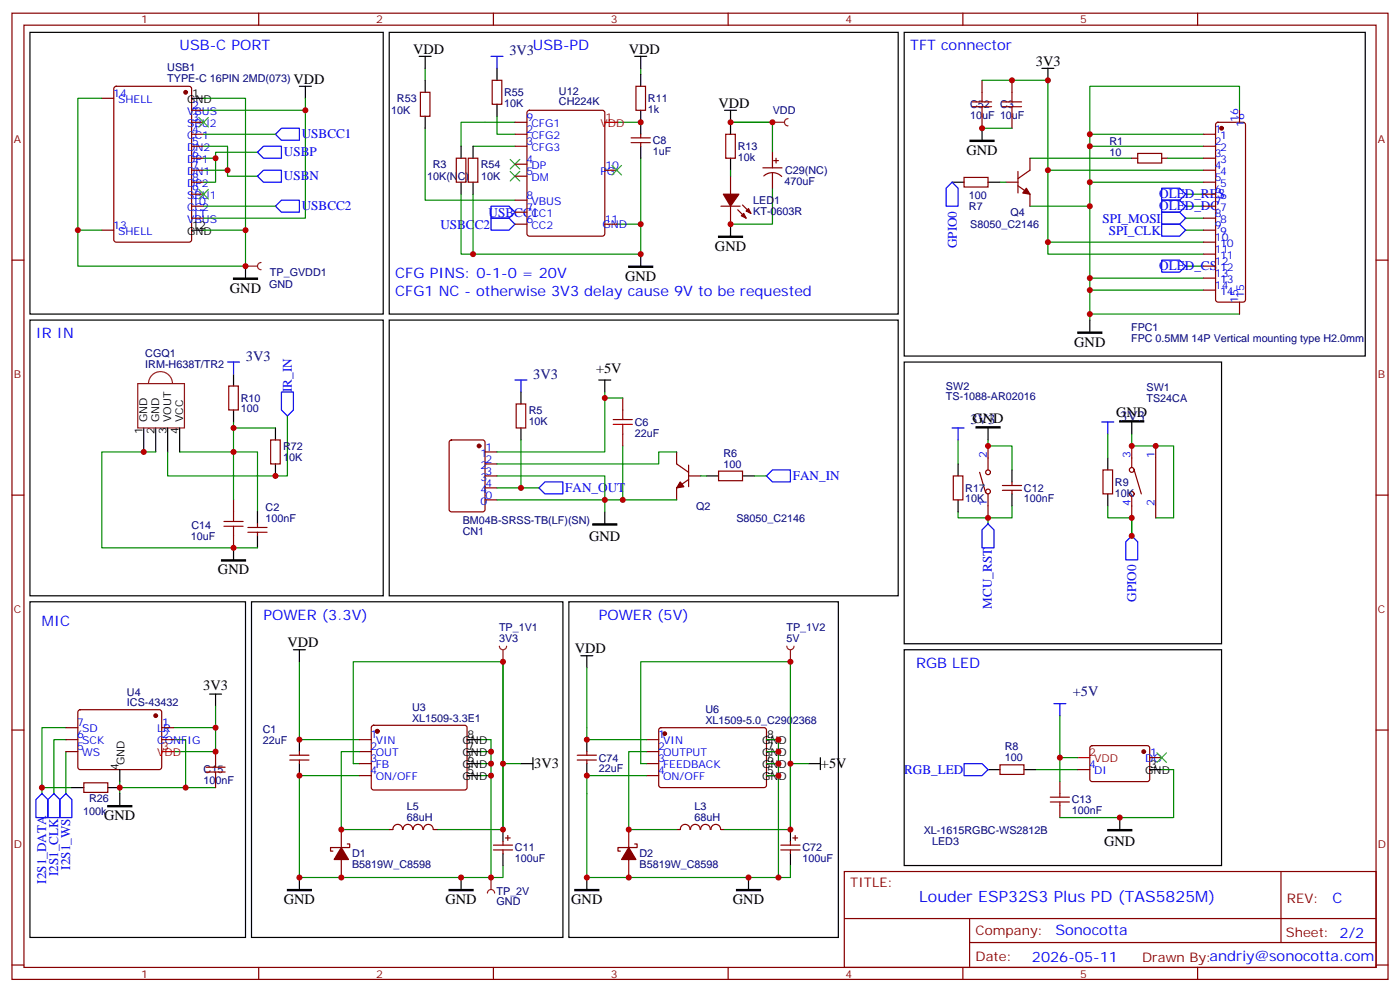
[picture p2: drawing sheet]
<svg xmlns="http://www.w3.org/2000/svg" width="412mm" height="292mm" viewBox="0 0 412 292" stroke-linecap="round" stroke-linejoin="round" font-family="sans-serif">
<g fill="none" stroke="#870000" stroke-width=".35">
<path d="M3.5 3.9h405.4v284.3h-405.4zM7.1 7.4h398.2v277.3h-398.2zM76.2 3.9v3.5M145.3 3.9v3.5M214.5 3.9v3.5M283.6 3.9v3.5M352.8 3.9v3.5M30 28.9h3.5M33.7 25.6l.5-.2h21.5l.7 .4v44.8l-.4 .6-21.8 .1-.6-.5-.1-44.7zM56.4 32.5h3.6M56.4 36h3.6M56.4 39.5h3.6"/>
<path d="M56.4 43h3.6M56.4 46.6h3.6M56.4 50.1h3.6M56.4 53.6h3.6M56.4 57.2h3.6M3.5 76.6h3.6M30 67.7h3.5M56.4 60.7h3.6M56.4 64.2h3.6M405.3 76.6h3.6M3.5 145.7h3.6M405.3 145.7h3.6"/>
<path d="M3.5 214.8h3.6M405.3 214.8h3.6M248.7 256.5h156.6v28.2h-156.6zM377.3 256.5v20.9M248.7 270.3h156.5M285.6 277.4h119.6M285.6 270.3v14.1M3.5 284h3.6M76.2 284.7v3.5M145.3 284.7v3.5M214.5 284.7v3.5M283.6 284.7v3.5"/>
<path d="M352.8 284.7v3.5M405.3 284h3.6"/>
</g>
<path d="M8.8 9.5h104.1v82.9h-104.1zM56.4 28.9h3.6M56.4 67.7h3.6M72.3 78.3v3.5M8.8 94.2h104.1v81.1h-104.1zM114.7 94.2h149.9v81.1h-149.9z" fill="none" stroke="#000" stroke-width=".35"/>
<circle cx="54.7" cy="27.2" r=".53" fill="#870000" stroke="#870000" stroke-width=".35"/>
<path d="M68.8 81.8h7v.4h-7z" fill="#000" stroke="#000" stroke-width=".35"/>
<path d="M30 28.9h-7.1v38.8h7.1M60 28.9h12.3v38.8M60 32.5h30v31.7h-30M60 43h7v8.9h8.8M60 46.6h3.5M60 50.1h7M75.8 44.8h-12.3v8.8h-3.5M22.9 67.7v10.6h49.4v-10.6h-12.3" fill="none" stroke="#008700" stroke-width=".35"/>
<path d="M58.6 34.6l2.8 2.8M61.4 34.6l-2.8 2.8M58.6 55.7l2.8 2.9M61.4 55.7l-2.8 2.9" fill="none" stroke="#3c3" stroke-width=".35"/>
<path d="M75.8 44.8l1.8-1.8h5.3v3.6h-5.3zM75.8 51.9l1.8-1.8h5.3v3.5h-5.3z" fill="none" stroke="#00f" stroke-width=".35"/>
<path d="M72.3 78.3h3.5M76.9 77.3a1.06 1.06 0 0 0-1.1 1 1.06 1.06 0 0 0 1.1 1.1" fill="none" stroke="#8c2424" stroke-width=".35"/>
<circle cx="72.3" cy="78.3" r=".18" fill="#8c2424"/>
<path d="M266.3 9.5h135.9v95.3h-135.9zM289.3 37.7v3.6M8.8 177.1h63.5v98.8h-63.5z" fill="none" stroke="#000" stroke-width=".35"/>
<path d="M285.8 41.3h7v.3h-7z" fill="#000" stroke="#000" stroke-width=".35"/>
<path d="M286.5 31.4h5.6M286.5 30h5.6M289.3 27.2v2.8M289.3 31.4v2.8" fill="none" stroke="#a10000" stroke-width=".35"/>
<path d="M289.3 23.6v3.6M289.3 34.2v3.5" fill="none" stroke="#870000" stroke-width=".35"/>
<path d="M88.2 196.5v21.2M148.2 194.7v30h5.3M104.1 224.7v-30h44.1v49.4" fill="none" stroke="#008700" stroke-width=".35"/>
<path d="M144.6 258.2v3.6M143.6 262.8a1.06 1.06 0 0 1 1-1 1.06 1.06 0 0 1 1.1 1" fill="none" stroke="#8c2424" stroke-width=".35"/>
<circle cx="144.6" cy="258.2" r=".18" fill="#8c2424"/>
<path d="M88.2 194.7v1.8M88.2 217.7h17.6M141.1 217.7h3.5v40.5M104.1 224.7h1.7M105.8 228.2h-17.6v30h60v-3.5M105.8 221.2h-5.3v22.9h14.2M141.1 228.2h3.5M141.1 224.7h3.5M141.1 221.2h3.5M148.2 224.7v19.4h-19.4" fill="none" stroke="#008700" stroke-width=".35"/>
<circle cx="111.1" cy="215.2" r=".53" fill="#870000" stroke="#870000" stroke-width=".35"/>
<path d="M105.8 217.7h3.6M109.6 213.6l.5-.2 27.1 .1 .4 .6-.1 17.9-.6 .5-27.1-.1-.4-.6v-17.7zM85.4 223.7h5.6M85.4 222.2h5.6M88.2 221.2v1M88.2 223.7v1M105.8 221.2h3.6M105.8 224.7h3.6M105.8 228.2h3.6" fill="none" stroke="#870000" stroke-width=".35"/>
<path d="M86.4 191.2h3.6M88.2 191.2v3.5M88.2 217.7v3.5M137.6 217.7h3.5M88.2 224.7v3.5M137.6 228.2h3.5M137.6 224.7h3.5M137.6 221.2h3.5M153.5 224.7h3.5M157 223v3.5M88.2 258.2v3.6M135.8 258.2v3.6" fill="none" stroke="#000" stroke-width=".35"/>
<path d="M84.7 261.8h7v.3h-7zM132.3 261.8h7v.3h-7z" fill="#000" stroke="#000" stroke-width=".35"/>
<path d="M147.1 190.1a1.06 1.06 0 0 0 1.1 1.1 1.06 1.06 0 0 0 1-1.1M148.2 191.2v3.5" fill="none" stroke="#8c2424" stroke-width=".35"/>
<circle cx="148.2" cy="194.7" r=".18" fill="#8c2424"/>
<path d="M100.5 244.1v5.3M100.5 252.9v5.3M102.3 248.4h.7v1h-5.6v1.1h.7M114.7 244.1h1M115.8 244.1a1.41 1.41 0 0 1 1.4-1.5 1.41 1.41 0 0 1 1.4 1.5M118.7 244.1a1.41 1.41 0 0 1 1.4-1.5 1.41 1.41 0 0 1 1.5 1.5M121.7 244.1a1.41 1.41 0 0 1 1.4-1.5 1.41 1.41 0 0 1 1.4 1.5M124.8 244.1a1.41 1.41 0 0 1 1.4-1.5 1.41 1.41 0 0 1 1.4 1.5M127.7 244.1h1.1" fill="none" stroke="#870000" stroke-width=".35"/>
<path d="M100.5 249.4l2.2 3.5h-4.3z" fill="#870000" stroke="#870000" stroke-width=".35"/>
<path d="M74.1 177.1h91.7v98.8h-91.7z" fill="none" stroke="#000" stroke-width=".35"/>
<path d="M227.5 36h3.6M232.1 34.9a1.06 1.06 0 0 0-1 1.1 1.06 1.06 0 0 0 1 1" fill="none" stroke="#8c2424" stroke-width=".35"/>
<circle cx="227.5" cy="36" r=".18" fill="#8c2424"/>
<g fill="none" stroke="#008700" stroke-width=".35">
<path d="M60 39.5h21.1M90 28.9v3.6M125.2 37.7v21.2h26.5M125.2 20.1v3.5M146.4 34.2v5.3h5.3M151.7 36h-15.9v7M181.7 36h7M188.7 20.1v1.8M215.2 36h12.3v8.8M289.3 23.6h19.4v26.5h45.8M321 39.5h33.5M365.1 32.5v-7.1h-44.1v68.8"/>
<path d="M135.8 57.2v17.6h3.5M139.3 57.2v17.6h49.4v-8.8h-7M139.3 43h12.4M188.7 46.6v19.4M215.2 50.1v1.8M227.5 55.4v10.6h-12.3M294.6 53.6h1.7M303.4 46.6h30M308.7 50.1v21.2h45.8M321 43h33.5M321 53.6h33.5M344 46.6h10.5"/>
<path d="M349.2 57.2h5.3M60 60.7h21.1M303.4 60.7h17.6M308.7 71.3v3.5h45.8M349.2 60.7h5.3M349.2 78.3h5.3M349.2 67.7h5.3M349.2 64.2h5.3M321 81.8h33.5M321 85.4h33.5M321 92.4h44.1M178.2 115.4v17.6h-31.8"/>
<path d="M153.5 129.5v14.1M183.4 131.2v15.9h-37M199.3 133h-5.3v3.5h-47.6M146.4 140.1h31.8v10.5M146.4 143.6h12.3M183.4 147.1h15.9M206.4 140.1h1.7M222.2 140.1h3.6M172.9 196.5v21.2h17.6M225.8 217.7h3.5v40.5M190.5 224.7h-1.8v-30h44.1v30h5.3M190.5 228.2h-17.6v30h59.9v-3.5"/>
<path d="M190.5 221.2h-5.3v22.9h14.1M225.8 228.2h3.5M225.8 224.7h3.5M225.8 221.2h3.5M213.4 244.1h19.4v-19.4v19.4"/>
</g>
<g fill="none" stroke="#870000" stroke-width=".35">
<path d="M123.8 27.2h2.8v7h-2.8zM145 23.6h2.8v7.1h-2.8zM151.7 39.5h3.5M151.7 36h3.5M155.5 32.7l.4-.2h21.5l.7 .4 .1 35.9-.5 .6-21.8 .1-.6-.5-.1-35.8zM187.3 25.4h2.8v7.1h-2.8zM188.7 39.5v1.1M213.8 39.5h2.8v7.1h-2.8zM134.4 46.6h2.8v7h-2.8zM137.9 46.6h2.9v7h-2.9zM151.7 43h3.5M151.7 48.3h3.5"/>
<path d="M151.7 51.9h3.5M151.7 58.9h3.5M178.2 50.1h3.5M185.9 42h5.7M185.9 40.6h5.7M188.7 42v1M215.2 51.9v5.3M224.7 49.4h5.7M225 51.8a3.8 3.8 0 0 1 5.2 .1M227.5 44.8v4.6M227.5 50.8v4.6M227.9 47.3h1.4"/>
<path d="M228.6 46.6v1.4M284 52.2h7v2.8h-7zM296.3 53.6h3.6M299.9 54.7l3.5 2.5v3.5M299.9 50.4v6.4M303.4 46.6v3.5l-3.5 2.5M333.4 46.6h1.7M335.1 45.2h7.1v2.8h-7.1zM342.2 46.6h1.8M151.7 66h3.5M151.7 62.4h3.5M178.2 66h3.5"/>
<path d="M212.4 60.7h5.6M215.2 60.7v5.3M217.3 61.7l2.5 2.5M218.7 60.3l2.5 2.5M152 118.9h2.9v7h-2.9zM132.5 129.7l.5-.2h9.2l.6 .4 .1 20-.5 .7h-9.4l-.7-.4v-20zM142.9 133h3.5M142.9 136.5h3.5M199.3 133v3.5l3.5 2.5M202.8 136.9v6.3M211.7 138.6h7v2.9h-7zM142.9 140.1h3.5"/>
<path d="M142.9 143.6h3.5M142.9 147.1h3.5M202.8 140.1h3.6M202.8 141.1l-3.5 2.5v3.5M190.5 217.7h3.5M194.3 214.3l.4-.2 30.6 .1 .5 .6-.1 16.5-.6 .5-30.6-.1-.5-.6v-16.3zM170 223.7h5.7M170 222.2h5.7M172.9 221.2v1M172.9 223.7v1M190.5 221.2h3.5M190.5 224.7h3.5"/>
<path d="M190.5 228.2h3.5M185.2 244.1v5.3M185.2 252.9v5.3M187 248.4h.7v1h-5.7v1.1h.7M199.3 244.1h1.1M200.4 244.1a1.41 1.41 0 0 1 1.4-1.5 1.41 1.41 0 0 1 1.4 1.5M203.4 244.1a1.41 1.41 0 0 1 1.4-1.5 1.41 1.41 0 0 1 1.4 1.5M206.4 244.1a1.41 1.41 0 0 1 1.4-1.5 1.41 1.41 0 0 1 1.4 1.5M209.4 244.1a1.41 1.41 0 0 1 1.4-1.5 1.41 1.41 0 0 1 1.5 1.5M212.4 244.1h1M230 248.7h5.7M230 250.1h5.7"/>
<path d="M232.8 247.6v1.1M232.8 250.1v1.1M233.5 246.6h1.4M234.2 245.9v1.4"/>
</g>
<path d="M185.2 78.3h7.1v.4h-7.1zM211.7 69.5h7v.3h-7zM317.5 97.7h7.1v.4h-7.1zM174.6 154.2h7.1v.3h-7.1zM169.3 261.8h7.1v.3h-7.1zM217 261.8h7v.3h-7z" fill="#000" stroke="#000" stroke-width=".35"/>
<g fill="none" stroke="#000" stroke-width=".35">
<path d="M114.7 9.5h149.9v82.9h-149.9zM123.5 16.6h3.5M125.2 16.6v3.5M187 16.6h3.5M188.7 16.6v3.5M88.2 25.4h3.5M90 25.4v3.5M125.2 23.6v3.6M125.2 34.2v3.5M146.4 20.1v3.5M146.4 30.7v3.5M188.7 21.9v3.5"/>
<path d="M188.7 32.5v7M213.4 32.5h3.6M215.2 32.5v7M306.9 20.1h3.5M308.7 20.1v3.5M135.8 43v3.6M135.8 53.6v3.6M139.3 43v3.6M139.3 53.6v3.6M188.7 43v3.6M215.2 46.6v3.5M280.5 53.6h3.5"/>
<path d="M291 53.6h3.6M188.7 74.8v3.5M215.2 66v3.5M321 94.2v3.5M153.5 115.4v3.5M176.4 111.8h3.5M178.2 111.8v3.6M153.5 125.9v3.6M178.2 150.6v3.6M208.1 140.1h3.6M218.7 140.1h3.5M167.6 177.1h79.3v98.8h-79.3z"/>
<path d="M171.1 193h3.5M172.9 193v3.5M172.9 217.7v3.5M225.8 217.7h3.5M172.9 224.7v3.5M225.8 224.7h3.5M225.8 228.2h3.5M225.8 221.2h3.5M238.1 224.7h3.6M241.7 223v3.5M172.9 258.2v3.6M220.5 258.2v3.6"/>
<path d="M232.8 244.1v3.5M232.8 251.2v3.5"/>
</g>
<g fill="#870000" stroke="#870000" stroke-width=".35">
<path d="M218.4 63.5l.7-.7 .7 1.4z"/>
<path d="M219.8 62.1l.7-.7 .7 1.4z"/>
<path d="M213.1 57.2h4.6l-2.5 3.5z"/>
<path d="M302.3 55.4l1.1 1.8-2.1-.4z"/>
<path d="M200.4 141.8l1 1.4-2.1 .4z"/>
<path d="M185.2 249.4l2.1 3.5h-4.2z"/>
<circle cx="141.1" cy="131.2" r=".53"/>
<circle cx="195.8" cy="215.9" r=".53"/>
</g>
<g fill="none" stroke="#00f" stroke-width=".35">
<path d="M144.6 16.6h3.6M146.4 16.6v3.5M81.1 39.5l1.8-1.8h5.3v3.6h-5.3zM280.5 53.6l1.7 1.8v5.3h-3.5v-5.3zM342.2 55.4h5.3l1.7 1.8-1.7 1.7h-5.3zM342.2 58.9h5.3l1.7 1.8-1.7 1.7h-5.3zM81.1 60.7l1.8-1.8h5.3v3.5h-5.3zM144.6 60.7h5.3l1.8 1.7-1.8 1.8h-5.3zM144.6 64.2h5.3l1.8 1.8-1.8 1.7h-5.3zM342.2 76.6h5.3l1.7 1.7-1.7 1.8h-5.3zM342.2 66h5.3l1.7 1.7-1.7 1.8h-5.3zM342.2 62.4h5.3l1.7 1.8-1.7 1.8h-5.3z"/>
<path d="M151.7 111.8h3.5M153.5 111.8v3.6M158.7 143.6l1.8-1.8h5.3v3.5h-5.3zM225.8 140.1l1.7-1.8h5.3v3.5h-5.3z"/>
</g>
<path d="M150.3 46.9l2.8 2.8M150.3 50.4l2.8 2.9M153.1 46.9l-2.8 2.8M153.1 50.4l-2.8 2.9M180.3 48.7l2.8 2.8M183.1 48.7l-2.8 2.8" fill="none" stroke="#3c3" stroke-width=".35"/>
<path d="M178.2 36h3.5" fill="none" stroke="#f00" stroke-width=".35"/>
<path d="M231.8 190.1a1.06 1.06 0 0 0 1 1.1 1.06 1.06 0 0 0 1.1-1.1M232.8 191.2v3.5" fill="none" stroke="#8c2424" stroke-width=".35"/>
<circle cx="232.8" cy="194.7" r=".18" fill="#8c2424"/>
<g fill="none" stroke="#a10000" stroke-width=".35">
<path d="M295.3 31.4h5.6M295.3 30h5.6M298.1 27.2v2.8M298.1 31.4v2.8M180.6 124.9h5.7M180.6 123.5h5.7M183.4 120.6v2.9M183.4 124.9v2.8M66 154.9h5.6M66 153.5h5.6M68.8 150.6v2.9M68.8 154.9v2.8"/>
<path d="M60.7 225.8h5.6M60.7 227.2h5.6M63.5 224.7v1.1M63.5 227.2v1M309.4 236h5.6M309.4 234.6h5.6M312.2 233.5v1.1M312.2 236v1.1"/>
</g>
<g fill="none" stroke="#870000" stroke-width=".35">
<path d="M298.1 23.6v3.6M298.1 34.2v3.5M354.5 39.5h3.6M358.3 36.2l.5-.2h7.4l.5 .2 .2 .5v51.5l-.2 .5-.5 .2h-7.4l-.5-.2-.2-.5v-51.5zM365.1 32.5v3.5M354.5 43h3.6M354.5 46.6h3.6M354.5 50.1h3.6M354.5 53.6h3.6M354.5 57.2h3.6M354.5 60.7h3.6M354.5 64.2h3.6"/>
<path d="M354.5 67.7h3.6M354.5 71.3h3.6M354.5 74.8h3.6M354.5 78.3h3.6M354.5 81.8h3.6M354.5 85.4h3.6M365.1 88.9v3.5M67.4 113.6h2.8v7h-2.8zM183.4 117.1v3.5M79.7 129.5h2.8v7h-2.8zM183.4 127.7v3.5M288.6 139l1.7 6"/>
<path d="M291 131.2v7.1M324.9 138.3h2.8v7h-2.8zM333.4 131.2v6.4M334.1 138.3l2.1 7M340.4 131.2v21.2M68.8 147.1v3.5M68.8 157.7v3.5M73 155.2h5.7M73 156.6h5.7M75.8 154.2v1M75.8 156.6v1.1M280.8 140.1h2.8v7h-2.8z"/>
<path d="M291 145.3v7.1M295.3 144.3h5.6M295.3 142.9h5.6M298.1 141.8v1.1M298.1 144.3v1M333.4 146v6.4M19.4 214.1h3.5M19.4 217.7h3.5M23.2 209.1l.4-.3h23.3l.5 .3 .2 .4v16.6l-.7 .4-23.5-.1-.5-.6v-16.3zM47.6 214.1h3.6M47.6 217.7h3.6M321.3 219.6l.4-.2 16.5 .1 .5 .6-.1 9.5-.6 .4-16.5-.1-.5-.6v-9.2z"/>
<path d="M19.4 221.2h3.5M24.7 230.4h7v2.8h-7zM63.5 221.2v3.5M63.5 228.2v3.6M294.6 225.1h7v2.8h-7zM312.2 230v3.5M312.2 237.1v3.5M317.5 226.5h3.5M338.7 223h3.5M145.3 248.7h5.7M145.3 250.1h5.7M148.2 247.6v1.1"/>
<path d="M148.2 250.1v1.1M148.9 246.6h1.4M149.6 245.9v1.4"/>
<circle cx="291" cy="139" r=".71"/>
<circle cx="333.4" cy="138.3" r=".71"/>
<circle cx="291" cy="144.6" r=".71"/>
<circle cx="333.4" cy="145.3" r=".71"/>
</g>
<g fill="none" stroke="#008700" stroke-width=".35">
<path d="M289.3 37.7h8.8M178.2 117.1h5.2M45.9 133h-15.9v28.2h45.8M52.9 133h22.9v17.6M68.8 125.9h12.3M68.8 124.2v22.9M84.7 122.4v17.7h-35.3v-7.1M282.2 129.5v7M291 129.5v1.7h7.1v7.1M326.3 127.7v7.1M333.4 127.7v3.5h12.3v21.2h-5.3M282.2 150.6v1.8h8.8"/>
<path d="M291 152.4v1.8M298.1 148.9v3.5h-7.1M326.3 148.9v3.5h7.1v5.3v-5.3M19.4 217.7h-3.5v15.8M19.4 214.1h-7.1v19.4M51.2 217.7h3.5v14.1M51.2 214.1h12.3M63.5 207.8v13.4h-12.3M312.2 210.6v12.4M12.3 231.8h8.9M19.4 221.2v12.3M35.3 230v1.8h28.2"/>
<path d="M35.3 231.8v1.7M305.2 226.5h12.3M317.5 223h-5.3v7M342.2 226.5h3.5v14.1h-33.5"/>
</g>
<g fill="none" stroke="#000" stroke-width=".35">
<path d="M68.8 110.1v3.5M266.3 106.5h93.5v82.9h-93.5zM42.3 125.9v7.1M45.9 125.9v7.1M49.4 125.9v7.1M52.9 125.9v7.1M68.8 120.6v3.6M81.1 125.9v3.6M81.1 136.5v3.6M282.2 136.5v3.6M291 125.9v3.6M298.1 138.3v3.5"/>
<path d="M326.3 134.8v3.5M333.4 124.2v3.5M75.8 150.6v3.6M75.8 157.7v3.5M282.2 147.1v3.5M298.1 145.3v3.6M326.3 145.3v3.6M68.8 161.2v3.5M266.3 191.2h93.5v63.5h-93.5zM61.7 204.3h3.6M63.5 204.3v3.5M21.2 231.8h3.5"/>
<path d="M31.7 231.8h3.6M35.3 226.5v3.5M35.3 233.5v3.6M291 226.5h3.6M301.6 226.5h3.6M338.7 226.5h3.5M148.2 244.1v3.5M148.2 251.2v3.5M329.8 240.6v3.5"/>
</g>
<g fill="#870000" stroke="#870000" stroke-width=".35">
<circle cx="359.8" cy="37.7" r=".53"/>
<circle cx="336.9" cy="221.2" r=".53"/>
<circle cx="45.9" cy="210.6" r=".53"/>
</g>
<g fill="none" stroke="#00f" stroke-width=".35">
<path d="M67 106.5h3.6M68.8 106.5v3.6M82.9 115.4h3.5v5.2l-1.7 1.8-1.8-1.8zM280.5 125.9h3.5M282.2 125.9v3.6M324.6 124.2h3.5M326.3 124.2v3.5M291 154.2l1.8 1.7v5.3h-3.5v-5.3zM333.4 157.7l1.7 1.8v5.2h-3.5v-5.2zM310.4 207.1h3.6M312.2 207.1v3.5M12.3 233.5l1.8 1.8v5.3h-3.5v-5.3z"/>
<path d="M15.9 233.5l1.7 1.8v5.3h-3.5v-5.3zM19.4 233.5l1.8 1.8v5.3h-3.6v-5.3zM284 224.7h5.3l1.7 1.8-1.7 1.7h-5.3z"/>
</g>
<path d="M287.5 125.6h7.1v.3h-7.1zM329.8 123.8h7.1v.4h-7.1zM65.3 164.7h7v.4h-7zM31.7 237.1h7.1v.3h-7.1zM326.3 244.1h7.1v.4h-7.1z" fill="#000" stroke="#000" stroke-width=".35"/>
<path d="M47.6 221.2h3.6M317.5 223h3.5" fill="none" stroke="#f00" stroke-width=".35"/>
<path d="M340.8 221.5l2.8 2.9M343.6 221.5l-2.8 2.9" fill="none" stroke="#3c3" stroke-width=".35"/>
<path d="M40.6 112.9h13.7v13h-13.7zM43.7 112.9a3.5 3.5 0 0 1 3.6-3.5 3.5 3.5 0 0 1 3.5 3.5" fill="none" stroke="#8c2424" stroke-width=".35"/>
<g fill="#c00">
<circle cx="22.9" cy="67.7" r=".88"/>
<circle cx="72.3" cy="78.3" r=".88"/>
<circle cx="72.3" cy="67.7" r=".88"/>
<circle cx="63.5" cy="46.6" r=".88"/>
<circle cx="67" cy="50.1" r=".88"/>
<circle cx="148.2" cy="194.7" r=".88"/>
<circle cx="148.2" cy="224.7" r=".88"/>
<circle cx="88.2" cy="228.2" r=".88"/>
<circle cx="88.2" cy="217.7" r=".88"/>
<circle cx="144.6" cy="228.2" r=".88"/>
<circle cx="144.6" cy="224.7" r=".88"/>
<circle cx="144.6" cy="221.2" r=".88"/>
<circle cx="144.6" cy="258.2" r=".88"/>
<circle cx="88.2" cy="258.2" r=".88"/>
<circle cx="135.8" cy="258.2" r=".88"/>
<circle cx="148.2" cy="244.1" r=".88"/>
<circle cx="100.5" cy="244.1" r=".88"/>
<circle cx="100.5" cy="258.2" r=".88"/>
<circle cx="227.5" cy="36" r=".88"/>
<circle cx="215.2" cy="36" r=".88"/>
<circle cx="188.7" cy="36" r=".88"/>
<circle cx="188.7" cy="66" r=".88"/>
<circle cx="188.7" cy="74.8" r=".88"/>
<circle cx="139.3" cy="74.8" r=".88"/>
<circle cx="90" cy="32.5" r=".88"/>
<circle cx="215.2" cy="66" r=".88"/>
<circle cx="321" cy="60.7" r=".88"/>
<circle cx="308.7" cy="71.3" r=".88"/>
<circle cx="308.7" cy="50.1" r=".88"/>
<circle cx="321" cy="53.6" r=".88"/>
<circle cx="321" cy="81.8" r=".88"/>
<circle cx="321" cy="85.4" r=".88"/>
<circle cx="321" cy="43" r=".88"/>
<circle cx="321" cy="39.5" r=".88"/>
<circle cx="308.7" cy="23.6" r=".88"/>
<circle cx="178.2" cy="147.1" r=".88"/>
<circle cx="153.5" cy="143.6" r=".88"/>
<circle cx="229.3" cy="217.7" r=".88"/>
<circle cx="185.2" cy="258.2" r=".88"/>
<circle cx="185.2" cy="244.1" r=".88"/>
<circle cx="232.8" cy="224.7" r=".88"/>
<circle cx="172.9" cy="228.2" r=".88"/>
<circle cx="172.9" cy="217.7" r=".88"/>
<circle cx="229.3" cy="228.2" r=".88"/>
<circle cx="229.3" cy="224.7" r=".88"/>
<circle cx="229.3" cy="221.2" r=".88"/>
<circle cx="229.3" cy="258.2" r=".88"/>
<circle cx="172.9" cy="258.2" r=".88"/>
<circle cx="220.5" cy="258.2" r=".88"/>
<circle cx="232.8" cy="244.1" r=".88"/>
<circle cx="321" cy="92.4" r=".88"/>
<circle cx="232.8" cy="194.7" r=".88"/>
<circle cx="298.1" cy="23.6" r=".88"/>
<circle cx="289.3" cy="37.7" r=".88"/>
<circle cx="333.4" cy="152.4" r=".88"/>
<circle cx="333.4" cy="157.7" r=".88"/>
<circle cx="333.4" cy="131.2" r=".88"/>
<circle cx="340.4" cy="131.2" r=".88"/>
<circle cx="291" cy="131.2" r=".88"/>
<circle cx="291" cy="152.4" r=".88"/>
<circle cx="329.8" cy="240.6" r=".88"/>
<circle cx="312.2" cy="223" r=".88"/>
<circle cx="42.3" cy="133" r=".88"/>
<circle cx="68.8" cy="161.2" r=".88"/>
<circle cx="68.8" cy="133" r=".88"/>
<circle cx="81.1" cy="140.1" r=".88"/>
<circle cx="68.8" cy="125.9" r=".88"/>
<circle cx="54.7" cy="231.8" r=".88"/>
<circle cx="12.3" cy="231.8" r=".88"/>
<circle cx="35.3" cy="231.8" r=".88"/>
<circle cx="63.5" cy="214.1" r=".88"/>
<circle cx="63.5" cy="221.2" r=".88"/>
<circle cx="178.2" cy="117.1" r=".88"/>
<circle cx="183.4" cy="147.1" r=".88"/>
</g>
<text font-size="4.6" fill="#00f" x="270.8" y="265.5">Louder ESP32S3 Plus PD (TAS5825M)</text>
<g font-size="4.2" fill="#00f">
<text x="52.9" y="14.8">USB-C PORT</text>
<text x="157" y="14.8">USB-PD</text>
<text x="268.1" y="14.8">TFT connector</text>
<text x="116.4" y="81.8">CFG PINS: 0-1-0 = 20V</text>
<text x="116.4" y="87.1">CFG1 NC - otherwise 3V3 delay cause 9V to be requested</text>
<text x="10.6" y="99.5">IR IN</text>
<text x="12.3" y="184.1">MIC</text>
<text x="77.6" y="182.4">POWER (3.3V)</text>
<text x="176.4" y="182.4">POWER (5V)</text>
<text x="269.9" y="196.5">RGB LED</text>
<text x="392.5" y="265.7">C</text>
<text x="310.9" y="275.3">Sonocotta</text>
<text x="304" y="283.1">2026-05-11</text>
</g>
<g font-size="4.2">
<text x="121.7" y="15.9">VDD</text>
<text x="185.2" y="15.9">VDD</text>
<text x="305.2" y="19.4">3V3</text>
<text x="86.4" y="24.7">VDD</text>
<text x="211.7" y="31.8">VDD</text>
<text x="284.7" y="45.6">GND</text>
<text x="210.6" y="73.7">GND</text>
<text x="184.1" y="82.6">GND</text>
<text x="67.7" y="86.2">GND</text>
<text x="316.4" y="102">GND</text>
<text x="175.6" y="109.7">+5V</text>
<text x="286.5" y="124.5">GND</text>
<text x="328.8" y="122.7">GND</text>
<text x="173.6" y="159.1">GND</text>
<text x="64.2" y="169">GND</text>
<text x="84.7" y="190.5">VDD</text>
<text x="169.3" y="192.3">VDD</text>
<text x="59.9" y="203.1">3V3</text>
<text x="157.4" y="226.1">3V3</text>
<text x="241.8" y="226.1">+5V</text>
<text x="30.7" y="241.4">GND</text>
<text x="325.3" y="249.1">GND</text>
<text x="83.6" y="266">GND</text>
<text x="131.2" y="266">GND</text>
<text x="168.3" y="266">GND</text>
<text x="215.9" y="266">GND</text>
</g>
<g font-size="4.2" fill="#000080">
<text x="150" y="16.3">3V3</text>
<text x="72.4" y="106.2">3V3</text>
<text x="157.1" y="111.5">3V3</text>
<text x="285.9" y="124.9">3V3</text>
<text x="330" y="123.9">3V3</text>
<text x="316" y="205">+5V</text>
</g>
<g font-size="3.9" fill="#00f">
<text x="88.9" y="40.7">USBCC1</text>
<text x="83.6" y="46">USBP</text>
<text x="83.6" y="53">USBN</text>
<text x="341.5" y="58.4">OLED_RES</text>
<text x="88.9" y="61.9">USBCC2</text>
<text x="143.9" y="63.7">USBCC1</text>
<text x="324.8" y="65.5">SPI_MOSI</text>
<text x="341.5" y="61.9">OLED_DC</text>
<text x="129.7" y="67.4">USBCC2</text>
<text x="326.6" y="69">SPI_CLK</text>
<text x="281.9" y="73.1" transform="rotate(-90 281.9 73.1)">GPIO0</text>
<text x="341.5" y="79.6">OLED_CS</text>
<text x="85.9" y="115.4" transform="rotate(-90 85.9 115.4)">IR_IN</text>
<text x="233.5" y="141.3">FAN_IN</text>
<text x="166.5" y="144.9">FAN_OUT</text>
<text x="292.1" y="179.2" transform="rotate(-90 292.1 179.2)">MCU_RST</text>
<text x="334.7" y="177.1" transform="rotate(-90 334.7 177.1)">GPIO0</text>
<text x="266.3" y="227.7">RGB_LED</text>
<text x="17.1" y="257.8" transform="rotate(-90 17.1 257.8)">I2S1_CLK</text>
<text x="20.7" y="255.9" transform="rotate(-90 20.7 255.9)">I2S1_WS</text>
<text x="13.6" y="260" transform="rotate(-90 13.6 260)">I2S1_DATA</text>
</g>
<g font-size="3.9" fill="#800">
<text x="250.5" y="261.1">TITLE:</text>
<text x="379.1" y="265.7">REV:</text>
<text x="287.4" y="275.3">Company:</text>
<text x="378.7" y="275.9">Sheet: 2/2</text>
<text x="287.4" y="282.9">Date:</text>
<text x="336.4" y="283">Drawn By:andriy@sonocotta.com</text>
</g>
<g font-size="3.2" fill="#800">
<text x="41.6" y="6.9">1</text>
<text x="110.8" y="6.9">2</text>
<text x="179.9" y="6.9">3</text>
<text x="249.1" y="6.9">4</text>
<text x="318.2" y="6.9">5</text>
<text x="4.1" y="42">A</text>
<text x="405.9" y="42">A</text>
<text x="4.1" y="111.1">B</text>
<text x="405.9" y="111.1">B</text>
<text x="4.1" y="180.3">C</text>
<text x="405.9" y="180.3">C</text>
<text x="4.1" y="249.4">D</text>
<text x="405.9" y="249.4">D</text>
<text x="41.6" y="287.7">1</text>
<text x="110.8" y="287.7">2</text>
<text x="179.9" y="287.7">3</text>
<text x="249.1" y="287.7">4</text>
<text x="318.2" y="287.7">5</text>
</g>
<g font-size="3.2" fill="#000080">
<text x="49.3" y="21">USB1</text>
<text x="49.3" y="24.2">TYPE-C 16PIN 2MD(073)</text>
<text x="148.5" y="28.3">R55</text>
<text x="164.6" y="27.8">U12</text>
<text x="115.3" y="33.6">10K</text>
<text x="116.9" y="30.1">R53</text>
<text x="148.5" y="31.5">10K</text>
<text x="164.6" y="31">CH224K</text>
<text x="190.9" y="33.3">1k</text>
<text x="190.9" y="30.1">R11</text>
<text x="227.6" y="33.6">VDD</text>
<text x="285.8" y="35">10uF 10uF</text>
<text x="285.8" y="31.8">C52</text>
<text x="294.6" y="31.8">C3</text>
<text x="192.3" y="45.6">1uF</text>
<text x="192.3" y="42.4">C8</text>
<text x="217.3" y="47.5">10k</text>
<text x="217.3" y="44.2">R13</text>
<text x="326.8" y="45.9">10</text>
<text x="326.8" y="42.7">R1</text>
<text x="125.8" y="53">10K(NC)</text>
<text x="127.5" y="49.5">R3</text>
<text x="141.6" y="49.4">R54</text>
<text x="141.7" y="53">10K</text>
<text x="231.3" y="51.2">C29(NC)</text>
<text x="231.1" y="54.4">470uF</text>
<text x="285.4" y="58.6">100</text>
<text x="221.9" y="63.4">KT-0603R</text>
<text x="221.9" y="60.1">LED1</text>
<text x="285.4" y="61.7">R7</text>
<text x="297.7" y="63.6">Q4</text>
<text x="285.8" y="67.1">S8050_C2146</text>
<text x="79.5" y="81.2">TP_GVDD1</text>
<text x="79.2" y="84.7">GND</text>
<text x="333.2" y="100.6">FPC 0.5MM 14P Vertical mounting type H2.0mm</text>
<text x="333.2" y="97.3">FPC1</text>
<text x="42.8" y="105.1">CGQ1</text>
<text x="42.8" y="108.3">IRM-H638T/TR2</text>
<text x="70.9" y="118.2">R10</text>
<text x="278.7" y="117.8">TS-1088-AR02016</text>
<text x="278.7" y="114.7">SW2</text>
<text x="337.7" y="118.3">TS24CA</text>
<text x="337.7" y="115.1">SW1</text>
<text x="70.9" y="121.4">100</text>
<text x="155.7" y="125">10K</text>
<text x="155.7" y="121.8">R5</text>
<text x="187" y="125.3">C6</text>
<text x="187" y="128.5">22uF</text>
<text x="83.4" y="135.6">10K</text>
<text x="83.4" y="132.4">R72</text>
<text x="213.1" y="137.6">100</text>
<text x="213.1" y="134.4">R6</text>
<text x="328.4" y="143">R9</text>
<text x="284.3" y="147.8">10K</text>
<text x="284.3" y="144.8">R17</text>
<text x="301.6" y="147.8">100nF</text>
<text x="301.6" y="144.8">C12</text>
<text x="328.4" y="146.1">10K</text>
<text x="56.4" y="155.6">C14</text>
<text x="78.2" y="153.5">100nF</text>
<text x="78.2" y="150.3">C2</text>
<text x="136.3" y="154.2">BM04B-SRSS-TB(LF)(SN)</text>
<text x="205" y="150">Q2</text>
<text x="216.9" y="153.5">S8050_C2146</text>
<text x="56.2" y="158.8">10uF</text>
<text x="136.3" y="157.3">CN1</text>
<text x="147" y="185.6">TP_1V1</text>
<text x="231.7" y="185.6">TP_1V2</text>
<text x="147" y="188.8">3V3</text>
<text x="231.7" y="188.8">5V</text>
<text x="37.4" y="207.8">ICS-43432</text>
<text x="37.4" y="204.7">U4</text>
<text x="121.4" y="209.1">U3</text>
<text x="207.8" y="209.9">U6</text>
<text x="77.4" y="215.6">C1</text>
<text x="121.4" y="212.4">XL1509-3.3E1</text>
<text x="207.8" y="213">XL1509-5.0_C2902368</text>
<text x="77.4" y="218.8">22uF</text>
<text x="296" y="220.8">R8</text>
<text x="60" y="227.6">C15</text>
<text x="176.4" y="227.3">22uF</text>
<text x="176.4" y="224.1">C74</text>
<text x="296" y="224">100</text>
<text x="60" y="230.8">100nF</text>
<text x="24.5" y="240">100k</text>
<text x="26.3" y="236.1">R26</text>
<text x="119.9" y="238.4">L5</text>
<text x="204.5" y="238.4">L3</text>
<text x="315.7" y="239.6">100nF</text>
<text x="315.7" y="236.4">C13</text>
<text x="119.9" y="241.5">68uH</text>
<text x="204.5" y="241.5">68uH</text>
<text x="272.1" y="245.3">XL-1615RGBC-WS2812B</text>
<text x="151.7" y="250.5">C11</text>
<text x="236.4" y="250.5">C72</text>
<text x="274.6" y="248.8">LED3</text>
<text x="103.7" y="255.5">B5819W_C8598</text>
<text x="103.7" y="252.3">D1</text>
<text x="151.7" y="253.7">100uF</text>
<text x="188.4" y="255.5">B5819W_C8598</text>
<text x="188.4" y="252.3">D2</text>
<text x="236.4" y="253.7">100uF</text>
<text x="146.3" y="263.3">TP_2V</text>
<text x="146.3" y="266.4">GND</text>
</g>
<g font-size="3.2" fill="#00f">
<text x="33.3" y="28.6">14</text>
<text x="34.8" y="30.3">SHELL</text>
<text x="55.1" y="33.9">VBUS</text>
<text x="56.6" y="32.1">2</text>
<text x="56.6" y="35.6">3</text>
<text x="155" y="35.6">9</text>
<text x="364.8" y="35.8" transform="rotate(-90 364.8 35.8)">16</text>
<text x="55.1" y="37.4">SBU2</text>
<text x="55.1" y="40.9">CC1</text>
<text x="56.6" y="39.2">4</text>
<text x="155" y="39.2">2</text>
<text x="156.5" y="40.9">CFG2</text>
<text x="156.5" y="37.4">CFG1</text>
<text x="357.9" y="39.2">1</text>
<text x="359.4" y="40.9">1</text>
<text x="366.5" y="37.3" transform="rotate(-90 366.5 37.3)">16</text>
<text x="55.1" y="44.4">DN2</text>
<text x="55.1" y="48">DP1</text>
<text x="56.6" y="42.7">5</text>
<text x="56.6" y="46.2">6</text>
<text x="155" y="42.7">3</text>
<text x="155" y="48">4</text>
<text x="156.5" y="44.4">CFG3</text>
<text x="357.9" y="42.7">2</text>
<text x="357.9" y="46.2">3</text>
<text x="359.4" y="44.4">2</text>
<text x="359.4" y="48">3</text>
<text x="55.1" y="51.5">DN1</text>
<text x="56.6" y="49.7">7</text>
<text x="56.6" y="53.3">8</text>
<text x="155" y="51.5">5</text>
<text x="156.5" y="49.7">DP</text>
<text x="156.5" y="53.3">DM</text>
<text x="176.8" y="51.5">PG</text>
<text x="178.3" y="49.7">10</text>
<text x="357.9" y="49.7">4</text>
<text x="357.9" y="53.3">5</text>
<text x="359.4" y="51.5">4</text>
<text x="55.1" y="55">DP2</text>
<text x="55.1" y="58.6">SBU1</text>
<text x="56.6" y="56.8">9</text>
<text x="155" y="58.6">8</text>
<text x="357.9" y="56.8">6</text>
<text x="359.4" y="55">5</text>
<text x="359.4" y="58.6">6</text>
<text x="55.1" y="62.1">CC2</text>
<text x="55.1" y="65.6">VBUS</text>
<text x="56.6" y="60.3">10</text>
<text x="56.6" y="63.9">11</text>
<text x="155" y="65.6">6</text>
<text x="155" y="62.1">7</text>
<text x="156.5" y="63.9">CC1</text>
<text x="156.5" y="60.3">VBUS</text>
<text x="178.2" y="65.6">11</text>
<text x="357.9" y="60.3">7</text>
<text x="357.9" y="63.9">8</text>
<text x="359.4" y="62.1">7</text>
<text x="359.4" y="65.6">8</text>
<text x="33.3" y="67.4">13</text>
<text x="34.8" y="69.1">SHELL</text>
<text x="156.5" y="67.4">CC2</text>
<text x="177.4" y="67">GND</text>
<text x="357.9" y="67.4">9</text>
<text x="357.9" y="70.9">10</text>
<text x="359.4" y="69.1">9</text>
<text x="357.9" y="74.4">11</text>
<text x="357.9" y="78">12</text>
<text x="359.4" y="72.7">10</text>
<text x="359.4" y="76.2">11</text>
<text x="357.9" y="81.5">13</text>
<text x="359.4" y="79.7">12</text>
<text x="359.4" y="83.3">13</text>
<text x="357.9" y="85">14</text>
<text x="359.4" y="86.8">14</text>
<text x="364.8" y="89.1" transform="rotate(-90 364.8 89.1)">15</text>
<text x="366.5" y="87.6" transform="rotate(-90 366.5 87.6)">15</text>
<text x="141.6" y="134.4">1</text>
<text x="141.6" y="137.9">2</text>
<text x="143.1" y="132.6">1</text>
<text x="143.1" y="136.2">2</text>
<text x="290.7" y="134.8" transform="rotate(-90 290.7 134.8)">2</text>
<text x="333" y="134.8" transform="rotate(-90 333 134.8)">3</text>
<text x="340.1" y="134.8" transform="rotate(-90 340.1 134.8)">1</text>
<text x="141.6" y="141.5">3</text>
<text x="143.1" y="139.7">3</text>
<text x="143.1" y="143.2">4</text>
<text x="141.6" y="145">4</text>
<text x="141.6" y="148.5">0</text>
<text x="143.1" y="146.8">0</text>
<text x="290.7" y="148.9" transform="rotate(-90 290.7 148.9)">1</text>
<text x="333" y="148.9" transform="rotate(-90 333 148.9)">4</text>
<text x="340.1" y="148.9" transform="rotate(-90 340.1 148.9)">2</text>
<text x="22.8" y="213.8">7</text>
<text x="24.2" y="215.5">SD</text>
<text x="46.3" y="215.5">LR</text>
<text x="47.8" y="213.8">1</text>
<text x="22.8" y="220.8">5</text>
<text x="22.8" y="217.3">6</text>
<text x="24.2" y="219.1">SCK</text>
<text x="46.3" y="219.1">CONFIG</text>
<text x="47.8" y="217.3">2</text>
<text x="109.2" y="217.3">1</text>
<text x="109.2" y="220.8">2</text>
<text x="110.7" y="219.1">VIN</text>
<text x="193.9" y="217.3">1</text>
<text x="193.9" y="220.8">2</text>
<text x="195.3" y="219.1">VIN</text>
<text x="24.2" y="222.6">WS</text>
<text x="109.2" y="224.4">3</text>
<text x="109.2" y="227.9">4</text>
<text x="110.7" y="222.6">OUT</text>
<text x="110.7" y="226.1">FB</text>
<text x="193.9" y="224.4">3</text>
<text x="193.9" y="227.9">4</text>
<text x="195.3" y="222.6">OUTPUT</text>
<text x="195.3" y="226.1">FEEDBACK</text>
<text x="320.9" y="226.1">4</text>
<text x="322.3" y="227.9">DI</text>
<text x="337.4" y="224.4">DO</text>
<text x="338.8" y="222.6">1</text>
<text x="110.7" y="229.7">ON/OFF</text>
<text x="195.3" y="229.7">ON/OFF</text>
</g>
<g font-size="3.2">
<text x="56.6" y="28.6">1</text>
<text x="55.1" y="30.3">GND</text>
<text x="55.1" y="69.1">GND</text>
<text x="56.6" y="67.4">12</text>
<text x="43.4" y="124.2" transform="rotate(-90 43.4 124.2)">GND</text>
<text x="46.9" y="124.2" transform="rotate(-90 46.9 124.2)">GND</text>
<text x="50.4" y="124.2" transform="rotate(-90 50.4 124.2)">VOUT</text>
<text x="54" y="124.2" transform="rotate(-90 54 124.2)">VCC</text>
<text x="42" y="127.7" transform="rotate(-90 42 127.7)">1</text>
<text x="45.5" y="127.7" transform="rotate(-90 45.5 127.7)">2</text>
<text x="49" y="127.7" transform="rotate(-90 49 127.7)">3</text>
<text x="52.6" y="127.7" transform="rotate(-90 52.6 127.7)">4</text>
<text x="136.3" y="219.1">GND</text>
<text x="137.8" y="220.8">7</text>
<text x="137.8" y="217.3">8</text>
<text x="224.5" y="219.1">GND</text>
<text x="226" y="220.8">7</text>
<text x="226" y="217.3">8</text>
<text x="34.9" y="226.7" transform="rotate(-90 34.9 226.7)">4</text>
<text x="36.7" y="225.2" transform="rotate(-90 36.7 225.2)">GND</text>
<text x="136.3" y="226.1">GND</text>
<text x="136.3" y="222.6">GND</text>
<text x="137.8" y="227.9">5</text>
<text x="137.8" y="224.4">6</text>
<text x="224.5" y="226.1">GND</text>
<text x="224.5" y="222.6">GND</text>
<text x="226" y="227.9">5</text>
<text x="226" y="224.4">6</text>
<text x="337.4" y="227.9">GND</text>
<text x="338.8" y="226.1">3</text>
<text x="136.3" y="229.7">GND</text>
<text x="224.5" y="229.7">GND</text>
</g>
<g font-size="3.2" fill="#f00">
<text x="178.3" y="35.6">1</text>
<text x="176.8" y="37.4">VDD</text>
<text x="47.8" y="220.8">3</text>
<text x="46.3" y="222.6">VDD</text>
<text x="320.9" y="222.6">2</text>
<text x="322.3" y="224.4">VDD</text>
</g>
</svg>
